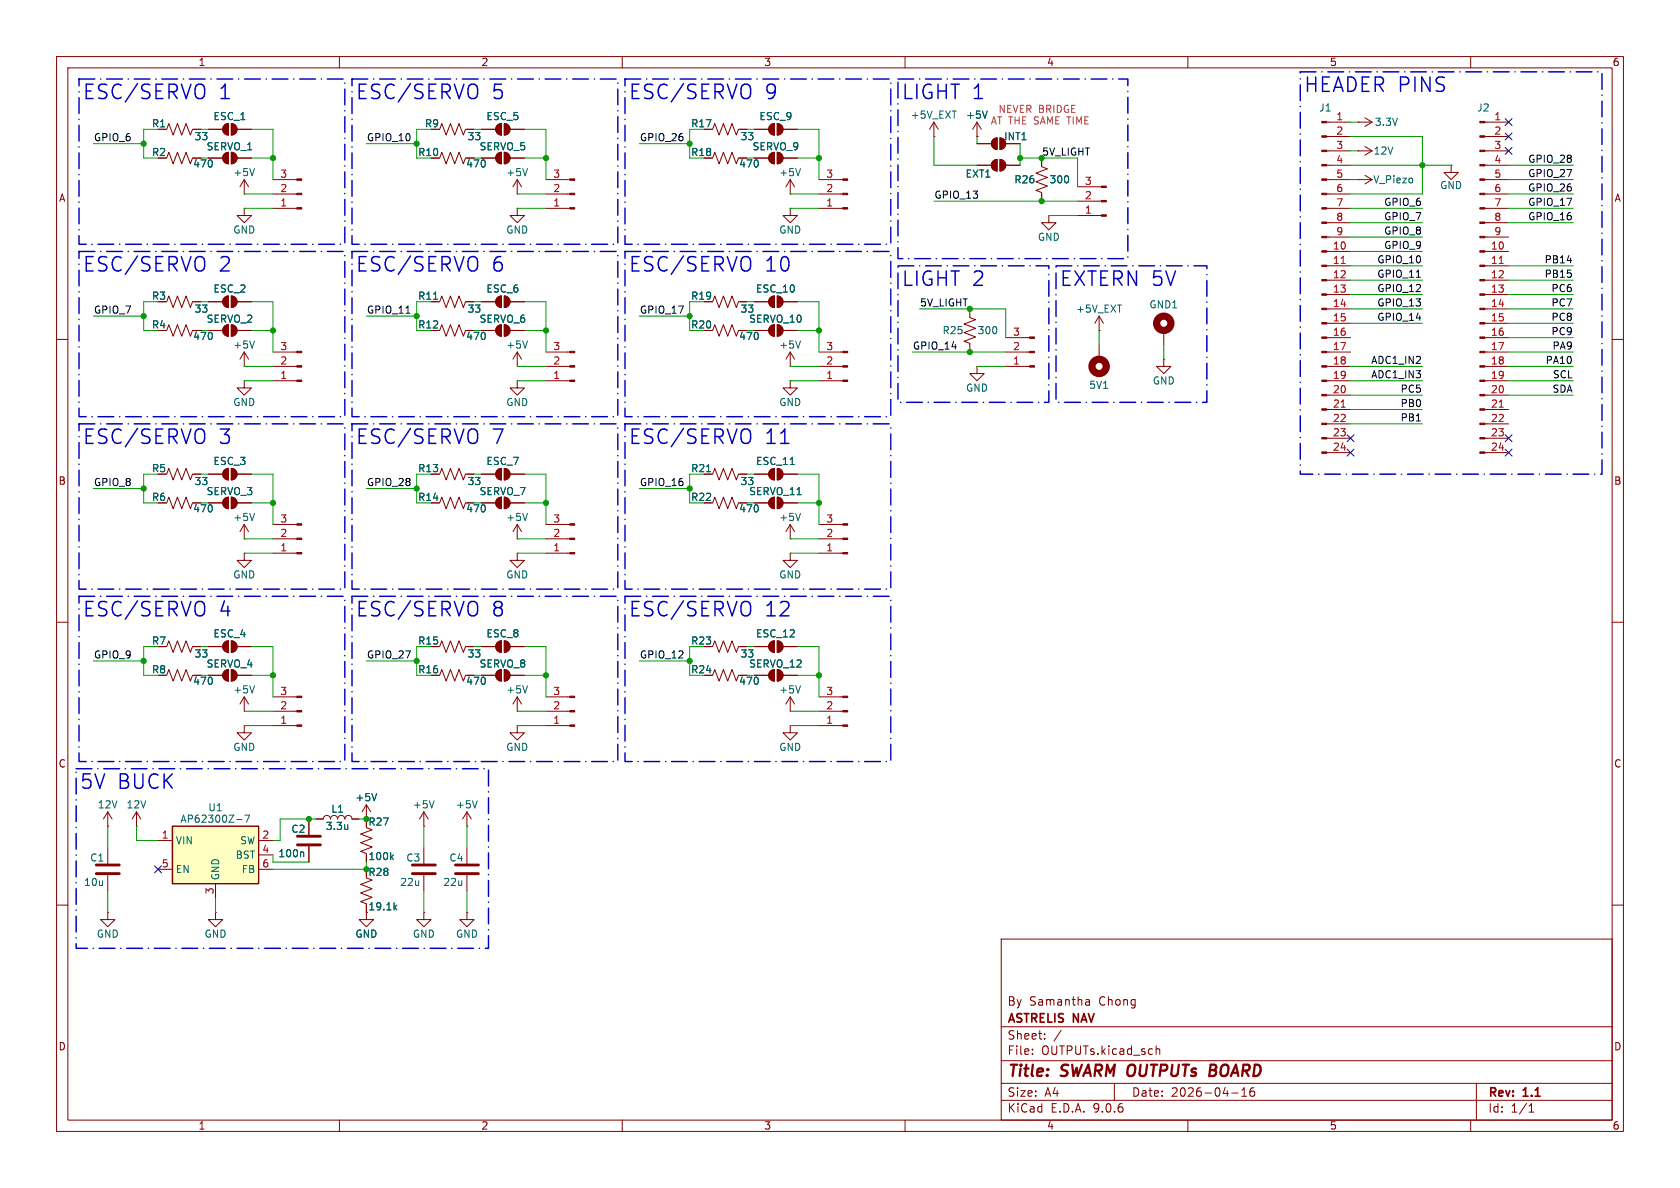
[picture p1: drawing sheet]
<svg xmlns="http://www.w3.org/2000/svg" width="297mm" height="210mm" viewBox="0 0 297 210" stroke-linecap="round" stroke-linejoin="round" font-family="sans-serif">
<g fill="none" stroke="#840000" stroke-width=".18">
<path d="M10 10h277v190h-277zM12 12h273v186h-273zM60 10v2M110 10v2M160 10v2M210 10v2M260 10v2M29.2 22.9h.3l.3-1.1 .8 2.1 .8-2.1 .7 2.1 .8-2.1 .8 2.1 .3-1h1.6M29.5 27.9l.3-1 .8 2.1 .8-2.1 .7 2.1 .8-2.1 .8 2.1 .3-1.1h1.6M36.8 22.9h2.6M36.8 27.9h2.6M39.7 22.1l.7-.3v2.1a1.02 1.02 0 0 1-.9-.7 1.02 1.02 0 0 1 .2-1.1z"/>
<path d="M39.7 27.2l.7-.3v2.1a1.02 1.02 0 0 1-.9-.7 1.02 1.02 0 0 1 .2-1.1zM40.9 21.8a1.02 1.02 0 0 1 1 1.1 1.02 1.02 0 0 1-1 1zM40.9 26.9a1.02 1.02 0 0 1 1 1 1.02 1.02 0 0 1-1 1.1zM41.9 22.9h2.5M41.9 27.9h2.5M43.2 34.3h.1M43.2 36.8v1.3h1.2l-1.2 1.3-1.3-1.3h1.3M43.2 36.8h.1M43.2 31.8v2.5M43.2 31.8l-.8 1.2M43.2 31.8l.7 1.2M133.3 22.9h2.6"/>
<path d="M136.2 22.1l.7-.3v2.1a1.02 1.02 0 0 1-.9-.7 1.02 1.02 0 0 1 .2-1.1zM137.4 21.8a1.02 1.02 0 0 1 1 1.1 1.02 1.02 0 0 1-1 1zM138.4 22.9h2.6M139.7 34.3h.1M139.7 36.8v1.3h1.3l-1.3 1.3-1.3-1.3h1.3M139.7 36.8h.1M139.7 31.8v2.5M139.7 31.8l-.8 1.2M139.7 31.8l.8 1.2M144.8 36.8h4.2M144.8 34.3h4.2M144.8 31.8h4.2"/>
<path d="M172.7 24.1h.1M172.7 21.6l-.7 1.3M172.7 21.6l.8 1.3M172.7 21.6v2.5M184.1 27.9v1.6l1.1 .3-2.1 .8 2.1 .8-2.1 .7 2.1 .8-2.1 .8 1 .3v1.6M185.4 38.1v1.3h1.3l-1.3 1.2-1.3-1.2h1.3M185.4 38.1h.1M190.5 38.1h4.2M190.5 35.6h4.2M190.5 33h4.2M171.4 54.6v1.5l1.1 .4-2.1 .8 2.1 .7-2.1 .8 2.1 .8-2.1 .7 1 .4v1.5M177.8 59.7h4.2"/>
<path d="M194.3 58.4h.1M194.3 55.9l-.8 1.3M194.3 55.9l.8 1.3M194.3 55.9v2.5M10 60h2M48.3 64.8h4.2M48.3 62.2h4.2M48.3 67.3h4.2M172.7 64.8v1.2h1.3l-1.3 1.3-1.3-1.3h1.3M172.7 64.8h.1M177.8 64.8h4.2M177.8 62.2h4.2"/>
<path d="M194.3 61v2.5M205.7 63.5v1.3h1.3l-1.3 1.2-1.2-1.2h1.2M205.7 63.5h.1M285 60h2M91.4 95.3h.1M91.4 92.7l-.7 1.3M91.4 92.7l.8 1.3M91.4 92.7v2.6M139.7 97.8v1.3h1.3l-1.3 1.2-1.3-1.2h1.3M139.7 97.8h.1M139.7 95.3h.1M139.7 92.7l-.8 1.3"/>
<path d="M139.7 92.7l.8 1.3M139.7 92.7v2.6M144.8 97.8h4.2M144.8 95.3h4.2M144.8 92.7h4.2M10 110h2M125.7 114.3h.3l.4-1 .7 2 .8-2 .8 2 .7-2 .8 2 .4-1h1.5M125.7 119.4h.3l.4-1 .7 2 .8-2 .8 2 .7-2 .8 2 .4-1h1.5M133.3 114.3h2.6M133.3 119.4h2.6M136.2 118.7l.7-.3v2a1.02 1.02 0 0 1-.9-.6 1.02 1.02 0 0 1 .2-1.1zM136.2 113.6l.7-.3v2a1.02 1.02 0 0 1-.9-.6 1.02 1.02 0 0 1 .2-1.1z"/>
<path d="M137.4 118.4a1.02 1.02 0 0 1 1 1 1.02 1.02 0 0 1-1 1zM137.4 113.3a1.02 1.02 0 0 1 1 1 1.02 1.02 0 0 1-1 1zM138.4 114.3h2.6M138.4 119.4h2.6M285 110h2M43.2 125.7h.1M43.2 123.2l-.8 1.3M43.2 123.2l.7 1.3M43.2 123.2v2.5M139.7 125.7h.1M139.7 128.3v1.2h1.3l-1.3 1.3-1.3-1.3h1.3M139.7 128.3h.1"/>
<path d="M139.7 123.2v2.5M139.7 123.2l-.8 1.3M139.7 123.2l.8 1.3M144.8 128.3h4.2M144.8 125.7h4.2M144.8 123.2h4.2M19 149.9v2.8M19 154.7v2.8M54.6 144.8v2.8M54.6 149.6v2.8M55.9 144.8h1.2a.64 .64 0 0 1 .7-.7 .64 .64 0 0 1 .6 .7 .64 .64 0 0 1 .7-.7 .64 .64 0 0 1 .6 .7 .64 .64 0 0 1 .6-.7 .64 .64 0 0 1 .7 .7 .64 .64 0 0 1 .6-.7 .64 .64 0 0 1 .6 .7h1.3M64.8 155.2l1 .4-2 .7 2 .8-2 .8 2 .7-2 .8 1 .4"/>
<path d="M64.8 146.3l1 .4-2 .7 2 .8-2 .8 2 .7-2 .8 1 .4M64.8 142.2l-.8 1.3M64.8 142.2l.7 1.3M64.8 142.2v2.6M74.9 146.1h.1M74.9 143.5l-.7 1.3M74.9 143.5l.8 1.3M74.9 143.5v2.6M74.9 149.9v2.8M74.9 154.7v2.8M82.5 146.1h.1M82.5 143.5v2.6"/>
<path d="M82.5 149.9v2.8M82.5 154.7v2.8M82.5 143.5l-.7 1.3M82.5 143.5l.8 1.3M10 160h2M19 161.3v1.3h1.3l-1.3 1.2-1.2-1.2h1.2M19 161.3h.1M38.1 161.3v1.3h1.3l-1.3 1.2-1.3-1.2h1.3M38.1 161.3h.1M64.8 161.3v1.3h1.2l-1.2 1.2-1.3-1.2h1.3M74.9 161.3v1.3h1.3l-1.3 1.2-1.2-1.2h1.2M74.9 161.3h.1"/>
<path d="M82.5 161.3v1.3h1.3l-1.3 1.2-1.2-1.2h1.2M82.5 161.3h.1M177 166h108v32h-108zM192.1 176.7h.3l.2 .2v.8M192.6 177.6l-.5 .1M192.6 177.1h-.5M285 160h2M60 198v2M110 198v2M160 198v2M177 194.5h108M177 191.5h108"/>
<path d="M177 187.5h108M177 181.5h108M182.5 186.3v.1M182.5 185.5v.1M184.7 183.6v.1M184.7 182.8v.1M187.6 182.1l-1.3 2M197 191.5v3M204.4 184.9v1.5M204.4 185.5l.2-.1 .4 .1v.9M210 198v2M217.7 193.2h1.2"/>
<path d="M219.5 193.8h.9M219.5 192.7l.5-.4v1.5M221.7 192.3a.59 .59 0 0 0-.7 .6v.6l.1 .2 .4 .1 .2-.1 .1-.5-.1-.3h-.5l-.2 .3M260 198v2M261 191.5v6.5M270.3 196.6h.9M270.3 195.5l.4-.4v1.5"/>
</g>
<path d="M213.9 189.2h.7M214 188.2h.7M214.6 189.2l.2 .1M214.7 190.1l-.9 .1M214.8 189.1l-.2 .1" fill="none" stroke="#840000" stroke-width=".4"/>
<g fill="none" stroke="#006464" stroke-width=".18">
<path d="M174.5 19.6l-.4 1.3M45 29.8l-.4 1.3M141.5 29.8l-.4 1.3M93.3 90.7l-.5 1.3M141.5 90.7l-.4 1.3M45 121.2l-.4 1.3M141.5 121.2l-.4 1.3M53.5 150.6l.2 .2v.7M61.5 145.8v.8M61.5 146.5l-.1 .1M66.6 140.3l-.4 1.2M69.2 151.5l.3 .5"/>
<path d="M69.5 151.1l-.4 .5M76.7 141.5l-.4 1.3M84.4 141.5l-.5 1.3M69.8 160.4l.4 .5M70.2 160l-.5 .5"/>
</g>
<g fill="#840000" stroke="#840000" stroke-width=".18">
<path d="M149 97.7h.9v.2h-.9z"/>
<path d="M149 95.1h.9v.3h-.9z"/>
<path d="M149 92.6h.9v.2h-.9z"/>
<path d="M136.2 118.7l.7-.3v2a1.02 1.02 0 0 1-.9-.6 1.02 1.02 0 0 1 .2-1.1z"/>
<path d="M137.4 118.4a1.02 1.02 0 0 1 1 1 1.02 1.02 0 0 1-1 1z"/>
<path d="M136.2 113.6l.7-.3v2a1.02 1.02 0 0 1-.9-.6 1.02 1.02 0 0 1 .2-1.1z"/>
<path d="M137.4 113.3a1.02 1.02 0 0 1 1 1 1.02 1.02 0 0 1-1 1z"/>
<path d="M149 128.1h.9v.3h-.9z"/>
<path d="M149 125.6h.9v.3h-.9z"/>
<path d="M149 123.1h.9v.2h-.9z"/>
<path d="M136.2 22.1l.7-.3v2.1a1.02 1.02 0 0 1-.9-.7 1.02 1.02 0 0 1 .2-1.1z"/>
<path d="M137.4 21.8a1.02 1.02 0 0 1 1 1.1 1.02 1.02 0 0 1-1 1z"/>
<path d="M39.7 22.1l.7-.3v2.1a1.02 1.02 0 0 1-.9-.7 1.02 1.02 0 0 1 .2-1.1z"/>
<path d="M40.9 21.8a1.02 1.02 0 0 1 1 1.1 1.02 1.02 0 0 1-1 1z"/>
<path d="M39.7 27.2l.7-.3v2.1a1.02 1.02 0 0 1-.9-.7 1.02 1.02 0 0 1 .2-1.1z"/>
<path d="M40.9 26.9a1.02 1.02 0 0 1 1 1 1.02 1.02 0 0 1-1 1.1z"/>
<path d="M182 64.6h.9v.3h-.9z"/>
<path d="M182 62.1h.9v.3h-.9z"/>
<path d="M182 59.6h.9v.2h-.9z"/>
<path d="M52.5 67.2h.8v.2h-.8z"/>
<path d="M52.5 64.6h.8v.3h-.8z"/>
<path d="M52.5 62.1h.8v.3h-.8z"/>
<path d="M149 36.7h.9v.3h-.9z"/>
<path d="M149 34.2h.9v.2h-.9z"/>
<path d="M149 31.6h.9v.3h-.9z"/>
<path d="M194.7 38h.9v.2h-.9z"/>
<path d="M194.7 35.4h.9v.3h-.9z"/>
<path d="M194.7 32.9h.9v.2h-.9z"/>
</g>
<circle cx="194.3" cy="64.8" r="1.27" fill="none" stroke="#840000" stroke-width="1.3"/>
<path d="M17 152.9h4.1M17 154.4h4.1M52.6 147.8h4M52.6 149.4h4M72.9 152.9h4.1M72.9 154.4h4.1M80.5 152.9h4.1M80.5 154.4h4.1" fill="none" stroke="#840000" stroke-width=".51"/>
<path d="M30.5 146.1h15.2v10.1h-15.2z" fill="#ffffc2"/>
<path d="M30.5 146.1h15.2v10.1h-15.2z" fill="none" stroke="#840000" stroke-width=".25"/>
<g fill="none" stroke="#840000" stroke-width=".18">
<path d="M34.3 27.9h1.3M34.3 22.9h1.3M36.8 27.9h2.6M36.8 22.9h2.6M41.9 27.9h2.5M41.9 22.9h2.5M48.3 31.8h4.2M48.3 34.3h4.2M48.3 36.8h4.2M77.5 27.9h.2l.4-1 .8 2.1 .7-2.1 .8 2.1 .8-2.1 .7 2.1 .4-1.1h1.5M77.7 22.9l.4-1.1 .8 2.1 .7-2.1 .8 2.1 .8-2.1 .7 2.1 .4-1h1.5M85.1 27.9h2.5"/>
<path d="M85.1 22.9h2.5M87.9 27.2l.7-.3v2.1a1.02 1.02 0 0 1-.9-.7 1.02 1.02 0 0 1 .2-1.1zM87.9 22.1l.7-.3v2.1a1.02 1.02 0 0 1-.9-.7 1.02 1.02 0 0 1 .2-1.1zM89.2 26.9a1.02 1.02 0 0 1 1 1 1.02 1.02 0 0 1-1 1.1zM89.2 21.8a1.02 1.02 0 0 1 1 1.1 1.02 1.02 0 0 1-1 1zM90.2 27.9h2.5M90.2 22.9h2.5M91.4 34.3h.1M91.4 36.8v1.3h1.3l-1.3 1.3-1.2-1.3h1.2M91.4 36.8h.1M91.4 31.8v2.5M91.4 31.8l-.7 1.2"/>
<path d="M91.4 31.8l.8 1.2M96.5 31.8h4.2M96.5 34.3h4.2M96.5 36.8h4.2M125.7 22.9h.3l.4-1.1 .7 2.1 .8-2.1 .8 2.1 .7-2.1 .8 2.1 .4-1h1.5M125.7 27.9h.3l.4-1 .7 2.1 .8-2.1 .8 2.1 .7-2.1 .8 2.1 .4-1.1h1.5M133.3 27.9h2.6M133.3 22.9h2.6M136.2 27.2l.7-.3v2.1a1.02 1.02 0 0 1-.9-.7 1.02 1.02 0 0 1 .2-1.1zM137.4 26.9a1.02 1.02 0 0 1 1 1 1.02 1.02 0 0 1-1 1.1zM138.4 27.9h2.6M138.4 22.9h2.6"/>
<path d="M165.1 24.1h.1M165.1 21.6l-.8 1.3M165.1 21.6l.8 1.3M165.1 21.6v2.5M172.7 24.1h.1M172.7 29.2h2.6M172.7 25.4h2.6M175.6 28.5l.7-.3v2a1.02 1.02 0 0 1-1-.6 1.02 1.02 0 0 1 .3-1.1zM175.6 24.7l.7-.3v2a1.02 1.02 0 0 1-1-.6 1.02 1.02 0 0 1 .3-1.1zM176.8 28.2a1.02 1.02 0 0 1 1 1 1.02 1.02 0 0 1-1 1zM176.8 24.4a1.02 1.02 0 0 1 1 1 1.02 1.02 0 0 1-1 1zM177.8 29.2h2.5"/>
<path d="M184.1 27.9v1.3M184.1 34.3v1.3M234.5 29.2h4.3M234.5 26.7h4.3M234.5 21.6h4.3M234.5 24.1h4.3M234.5 31.8h4.3M234.5 34.3h4.3M234.5 36.8h4.3M234.5 39.4h4.3M240 26.7h.1M240 21.6h.1"/>
<path d="M240 31.8h.1M240 26.7h2.6M240 21.6h2.6M240 31.8h2.6M241.3 25.9l1.3 .8M241.3 20.8l1.3 .8M241.3 31l1.3 .8M242.6 26.7l-1.3 .7M242.6 21.6l-1.3 .8M242.6 31.8l-1.3 .7M256.5 29.2v1.3h1.3l-1.3 1.3-1.2-1.3h1.2M256.5 29.2h.1"/>
<path d="M262.5 29.2h4.2M262.5 26.7h4.2M262.5 21.6h4.2M262.5 24.1h4.2M262.5 31.8h4.2M262.5 34.3h4.2M262.5 36.8h4.2M262.5 39.4h4.2M29.5 53.3l.3-1 .8 2.1 .8-2.1 .7 2.1 .8-2.1 .8 2.1 .3-1.1h1.6M29.5 58.4l.3-1 .8 2 .8-2 .7 2 .8-2 .8 2 .3-1h1.6M36.8 53.3h2.6M36.8 58.4h2.6"/>
<path d="M39.7 52.6l.7-.3v2.1a1.02 1.02 0 0 1-.9-.7 1.02 1.02 0 0 1 .2-1.1zM39.7 57.7l.7-.3v2a1.02 1.02 0 0 1-.9-.6 1.02 1.02 0 0 1 .2-1.1zM40.9 52.3a1.02 1.02 0 0 1 1 1 1.02 1.02 0 0 1-1 1.1zM40.9 57.4a1.02 1.02 0 0 1 1 1 1.02 1.02 0 0 1-1 1zM41.9 53.3h2.5M41.9 58.4h2.5M76.2 53.3h1.5l.4-1 .8 2.1 .7-2.1 .8 2.1 .8-2.1 .7 2.1 .4-1.1h1.5M77.5 58.4h.2l.4-1 .8 2 .7-2 .8 2 .8-2 .7 2 .4-1h1.5M85.1 53.3h2.5M85.1 58.4h2.5M87.9 57.7l.7-.3v2a1.02 1.02 0 0 1-.9-.6 1.02 1.02 0 0 1 .2-1.1zM87.9 52.6l.7-.3v2.1a1.02 1.02 0 0 1-.9-.7 1.02 1.02 0 0 1 .2-1.1z"/>
<path d="M89.2 57.4a1.02 1.02 0 0 1 1 1 1.02 1.02 0 0 1-1 1zM89.2 52.3a1.02 1.02 0 0 1 1 1 1.02 1.02 0 0 1-1 1.1zM90.2 53.3h2.5M90.2 58.4h2.5M125.7 53.3h.3l.4-1 .7 2.1 .8-2.1 .8 2.1 .7-2.1 .8 2.1 .4-1.1h1.5M125.7 58.4h.3l.4-1 .7 2 .8-2 .8 2 .7-2 .8 2 .4-1h1.5M133.3 53.3h2.6M133.3 58.4h2.6M136.2 57.7l.7-.3v2a1.02 1.02 0 0 1-.9-.6 1.02 1.02 0 0 1 .2-1.1zM136.2 52.6l.7-.3v2.1a1.02 1.02 0 0 1-.9-.7 1.02 1.02 0 0 1 .2-1.1zM137.4 57.4a1.02 1.02 0 0 1 1 1 1.02 1.02 0 0 1-1 1zM137.4 52.3a1.02 1.02 0 0 1 1 1 1.02 1.02 0 0 1-1 1.1z"/>
<path d="M138.4 53.3h2.6M138.4 58.4h2.6M205.7 58.4v2.6M234.5 41.9h4.3M234.5 44.5h4.3M234.5 47h4.3M234.5 49.5h4.3M234.5 52.1h4.3M234.5 54.6h4.3M234.5 57.2h4.3M234.5 59.7h4.3M262.5 41.9h4.2"/>
<path d="M262.5 44.5h4.2M262.5 47h4.2M262.5 49.5h4.2M262.5 52.1h4.2M262.5 54.6h4.2M262.5 57.2h4.2M262.5 59.7h4.2M43.2 67.3v1.3h1.2l-1.2 1.3-1.3-1.3h1.3M43.2 67.3h.1M43.2 64.8h.1M43.2 62.2v2.6M43.2 62.2l-.8 1.3"/>
<path d="M43.2 62.2l.7 1.3M91.4 64.8h.1M91.4 67.3v1.3h1.3l-1.3 1.3-1.2-1.3h1.2M91.4 67.3h.1M91.4 62.2l-.7 1.3M91.4 62.2l.8 1.3M91.4 62.2v2.6M96.5 62.2h4.2M96.5 64.8h4.2M96.5 67.3h4.2M139.7 67.3v1.3h1.3l-1.3 1.3-1.3-1.3h1.3M139.7 67.3h.1"/>
<path d="M139.7 64.8h.1M139.7 62.2l-.8 1.3M139.7 62.2l.8 1.3M139.7 62.2v2.6M144.8 62.2h4.2M144.8 64.8h4.2M144.8 67.3h4.2M234.5 62.2h4.3M234.5 64.8h4.3M234.5 67.3h4.3M234.5 69.9h4.3M234.5 72.4h4.3"/>
<path d="M234.5 74.9h4.3M234.5 77.5h4.3M262.5 62.2h4.2M262.5 64.8h4.2M262.5 67.3h4.2M262.5 69.9h4.2M262.5 72.4h4.2M262.5 74.9h4.2M262.5 77.5h4.2M29.5 83.8l.3-1 .8 2 .8-2 .7 2 .8-2 .8 2 .3-1h1.6M29.5 88.9l.3-1 .8 2 .8-2 .7 2 .8-2 .8 2 .3-1h1.6M36.8 83.8h2.6"/>
<path d="M36.8 88.9h2.6M39.7 83.1l.7-.3v2a1.02 1.02 0 0 1-.9-.6 1.02 1.02 0 0 1 .2-1.1zM39.7 88.2l.7-.3v2a1.02 1.02 0 0 1-.9-.6 1.02 1.02 0 0 1 .2-1.1zM40.9 82.8a1.02 1.02 0 0 1 1 1 1.02 1.02 0 0 1-1 1zM40.9 87.9a1.02 1.02 0 0 1 1 1 1.02 1.02 0 0 1-1 1zM41.9 83.8h2.5M41.9 88.9h2.5M43.2 97.8v1.3h1.2l-1.2 1.2-1.3-1.2h1.3M43.2 97.8h.1M43.2 95.3h.1M43.2 92.7l-.8 1.3M43.2 92.7l.7 1.3"/>
<path d="M43.2 92.7v2.6M48.3 97.8h4.2M48.3 95.3h4.2M48.3 92.7h4.2M77.5 83.8h.2l.4-1 .8 2 .7-2 .8 2 .8-2 .7 2 .4-1h1.5M77.5 88.9h.2l.4-1 .8 2 .7-2 .8 2 .8-2 .7 2 .4-1h1.5M85.1 83.8h2.5M85.1 88.9h2.5M87.9 83.1l.7-.3v2a1.02 1.02 0 0 1-.9-.6 1.02 1.02 0 0 1 .2-1.1zM87.9 88.2l.7-.3v2a1.02 1.02 0 0 1-.9-.6 1.02 1.02 0 0 1 .2-1.1zM89.2 82.8a1.02 1.02 0 0 1 1 1 1.02 1.02 0 0 1-1 1zM89.2 87.9a1.02 1.02 0 0 1 1 1 1.02 1.02 0 0 1-1 1z"/>
<path d="M90.2 83.8h2.5M90.2 88.9h2.5M91.4 97.8v1.3h1.3l-1.3 1.2-1.2-1.2h1.2M91.4 97.8h.1M96.5 97.8h4.2M96.5 95.3h4.2M96.5 92.7h4.2M124.5 83.8h1.5l.4-1 .7 2 .8-2 .8 2 .7-2 .8 2 .4-1h1.5M125.7 88.9h.3l.4-1 .7 2 .8-2 .8 2 .7-2 .8 2 .4-1h1.5M133.3 83.8h2.6M133.3 88.9h2.6M136.2 83.1l.7-.3v2a1.02 1.02 0 0 1-.9-.6 1.02 1.02 0 0 1 .2-1.1z"/>
<path d="M136.2 88.2l.7-.3v2a1.02 1.02 0 0 1-.9-.6 1.02 1.02 0 0 1 .2-1.1zM137.4 82.8a1.02 1.02 0 0 1 1 1 1.02 1.02 0 0 1-1 1zM137.4 87.9a1.02 1.02 0 0 1 1 1 1.02 1.02 0 0 1-1 1zM138.4 83.8h2.6M138.4 88.9h2.6M234.5 80h4.3M262.5 80h4.2M29.5 119.4l.3-1 .8 2 .8-2 .7 2 .8-2 .8 2 .3-1h1.6M29.5 114.3l.3-1 .8 2 .8-2 .7 2 .8-2 .8 2 .3-1h1.6M36.8 119.4h2.6M36.8 114.3h2.6M39.7 113.6l.7-.3v2a1.02 1.02 0 0 1-.9-.6 1.02 1.02 0 0 1 .2-1.1z"/>
<path d="M39.7 118.7l.7-.3v2a1.02 1.02 0 0 1-.9-.6 1.02 1.02 0 0 1 .2-1.1zM40.9 113.3a1.02 1.02 0 0 1 1 1 1.02 1.02 0 0 1-1 1zM40.9 118.4a1.02 1.02 0 0 1 1 1 1.02 1.02 0 0 1-1 1zM41.9 119.4h2.5M41.9 114.3h2.5M77.5 114.3h.2l.4-1 .8 2 .7-2 .8 2 .8-2 .7 2 .4-1h1.5M77.5 119.4h.2l.4-1 .8 2 .7-2 .8 2 .8-2 .7 2 .4-1h1.5M85.1 119.4h2.5M85.1 114.3h2.5M87.9 118.7l.7-.3v2a1.02 1.02 0 0 1-.9-.6 1.02 1.02 0 0 1 .2-1.1zM87.9 113.6l.7-.3v2a1.02 1.02 0 0 1-.9-.6 1.02 1.02 0 0 1 .2-1.1zM89.2 118.4a1.02 1.02 0 0 1 1 1 1.02 1.02 0 0 1-1 1z"/>
<path d="M89.2 113.3a1.02 1.02 0 0 1 1 1 1.02 1.02 0 0 1-1 1zM90.2 119.4h2.5M90.2 114.3h2.5M130.8 119.4h1.3M130.8 114.3h1.3M133.3 119.4h2.6M133.3 114.3h2.6M138.4 119.4h2.6M138.4 114.3h2.6M43.2 128.3v1.2h1.2l-1.2 1.3-1.3-1.3h1.3M43.2 128.3h.1M48.3 128.3h4.2"/>
<path d="M48.3 125.7h4.2M48.3 123.2h4.2M91.4 128.3v1.2h1.3l-1.3 1.3-1.2-1.3h1.2M91.4 128.3h.1M91.4 125.7h.1M91.4 123.2v2.5M91.4 123.2l-.7 1.3M91.4 123.2l.8 1.3M96.5 128.3h4.2M96.5 125.7h4.2M96.5 123.2h4.2M19 146.1h.1"/>
<path d="M19 143.5l-.7 1.3M19 143.5l.8 1.3M19 143.5v2.6M24.1 146.1h.1M24.1 143.5l-.7 1.3M24.1 143.5l.8 1.3M24.1 143.5v2.6M27.9 148.6h2.6M27.9 153.7h2.6M38.1 156.2v2.6M45.7 148.6h2.6M45.7 153.7h2.6"/>
<path d="M45.7 151.1h2.6M54.6 144.8v2.8M54.6 149.6v2.8M55.9 144.8h1.2M62.2 144.8h1.3"/>
</g>
<g fill="none" stroke="#006464" stroke-width=".18">
<path d="M174.5 19.6l-.4 1.3M93.3 29.8l-.5 1.3M76.6 52.9h.8M45 60.3l-.4 1.2M93.3 60.3l-.5 1.2M141.5 60.3l-.4 1.2M45 90.7l-.4 1.3M124.9 83.4h.7M139.7 82.1h.7M93.3 121.2l-.5 1.3M41.8 144.9h1M43.3 144.1h.8l-.5 1.3"/>
<path d="M53.5 150.6l.2 .2v.7M61.5 145.8v.8M61.5 146.5l-.1 .1M66.6 140.3l-.4 1.2M69.2 151.5l.3 .5M69.5 151.1l-.4 .5M69.8 160.4l.4 .5M70.2 160l-.5 .5"/>
</g>
<g fill="#840000" stroke="#840000" stroke-width=".18">
<path d="M175.6 28.5l.7-.3v2a1.02 1.02 0 0 1-1-.6 1.02 1.02 0 0 1 .3-1.1z"/>
<path d="M176.8 28.2a1.02 1.02 0 0 1 1 1 1.02 1.02 0 0 1-1 1z"/>
<path d="M175.6 24.7l.7-.3v2a1.02 1.02 0 0 1-1-.6 1.02 1.02 0 0 1 .3-1.1z"/>
<path d="M176.8 24.4a1.02 1.02 0 0 1 1 1 1.02 1.02 0 0 1-1 1z"/>
<path d="M261.6 21.5h.9v.2h-.9z"/>
<path d="M261.6 24h.9v.3h-.9z"/>
<path d="M261.6 26.5h.9v.3h-.9z"/>
<path d="M261.6 29.1h.9v.2h-.9z"/>
<path d="M261.6 31.6h.9v.3h-.9z"/>
<path d="M261.6 34.2h.9v.2h-.9z"/>
<path d="M261.6 36.7h.9v.3h-.9z"/>
<path d="M261.6 39.2h.9v.3h-.9z"/>
<path d="M261.6 41.8h.9v.2h-.9z"/>
<path d="M261.6 44.3h.9v.3h-.9z"/>
<path d="M261.6 46.9h.9v.2h-.9z"/>
<path d="M261.6 49.4h.9v.3h-.9z"/>
<path d="M261.6 51.9h.9v.3h-.9z"/>
<path d="M261.6 54.5h.9v.2h-.9z"/>
<path d="M261.6 57h.9v.3h-.9z"/>
<path d="M261.6 59.6h.9v.2h-.9z"/>
<path d="M261.6 62.1h.9v.3h-.9z"/>
<path d="M261.6 64.6h.9v.3h-.9z"/>
<path d="M261.6 67.2h.9v.2h-.9z"/>
<path d="M261.6 69.7h.9v.3h-.9z"/>
<path d="M261.6 72.3h.9v.2h-.9z"/>
<path d="M261.6 74.8h.9v.3h-.9z"/>
<path d="M261.6 77.3h.9v.3h-.9z"/>
<path d="M261.6 79.9h.9v.2h-.9z"/>
<path d="M136.2 27.2l.7-.3v2.1a1.02 1.02 0 0 1-.9-.7 1.02 1.02 0 0 1 .2-1.1z"/>
<path d="M137.4 26.9a1.02 1.02 0 0 1 1 1 1.02 1.02 0 0 1-1 1.1z"/>
<path d="M233.7 21.5h.8v.2h-.8z"/>
<path d="M233.7 24h.8v.3h-.8z"/>
<path d="M233.7 26.5h.8v.3h-.8z"/>
<path d="M233.7 29.1h.8v.2h-.8z"/>
<path d="M233.7 31.6h.8v.3h-.8z"/>
<path d="M233.7 34.2h.8v.2h-.8z"/>
<path d="M233.7 36.7h.8v.3h-.8z"/>
<path d="M233.7 39.2h.8v.3h-.8z"/>
<path d="M233.7 41.8h.8v.2h-.8z"/>
<path d="M233.7 44.3h.8v.3h-.8z"/>
<path d="M233.7 46.9h.8v.2h-.8z"/>
<path d="M233.7 49.4h.8v.3h-.8z"/>
<path d="M233.7 51.9h.8v.3h-.8z"/>
<path d="M233.7 54.5h.8v.2h-.8z"/>
<path d="M233.7 57h.8v.3h-.8z"/>
<path d="M233.7 59.6h.8v.2h-.8z"/>
<path d="M233.7 62.1h.8v.3h-.8z"/>
<path d="M233.7 64.6h.8v.3h-.8z"/>
<path d="M233.7 67.2h.8v.2h-.8z"/>
<path d="M233.7 69.7h.8v.3h-.8z"/>
<path d="M233.7 72.3h.8v.2h-.8z"/>
<path d="M233.7 74.8h.8v.3h-.8z"/>
<path d="M233.7 77.3h.8v.3h-.8z"/>
<path d="M233.7 79.9h.8v.2h-.8z"/>
<path d="M52.5 36.7h.8v.3h-.8z"/>
<path d="M52.5 34.2h.8v.2h-.8z"/>
<path d="M52.5 31.6h.8v.3h-.8z"/>
<path d="M87.9 83.1l.7-.3v2a1.02 1.02 0 0 1-.9-.6 1.02 1.02 0 0 1 .2-1.1z"/>
<path d="M89.2 82.8a1.02 1.02 0 0 1 1 1 1.02 1.02 0 0 1-1 1z"/>
<path d="M87.9 88.2l.7-.3v2a1.02 1.02 0 0 1-.9-.6 1.02 1.02 0 0 1 .2-1.1z"/>
<path d="M89.2 87.9a1.02 1.02 0 0 1 1 1 1.02 1.02 0 0 1-1 1z"/>
<path d="M100.7 67.2h.9v.2h-.9z"/>
<path d="M100.7 64.6h.9v.3h-.9z"/>
<path d="M100.7 62.1h.9v.3h-.9z"/>
<path d="M39.7 83.1l.7-.3v2a1.02 1.02 0 0 1-.9-.6 1.02 1.02 0 0 1 .2-1.1z"/>
<path d="M40.9 82.8a1.02 1.02 0 0 1 1 1 1.02 1.02 0 0 1-1 1z"/>
<path d="M39.7 88.2l.7-.3v2a1.02 1.02 0 0 1-.9-.6 1.02 1.02 0 0 1 .2-1.1z"/>
<path d="M40.9 87.9a1.02 1.02 0 0 1 1 1 1.02 1.02 0 0 1-1 1z"/>
<path d="M87.9 27.2l.7-.3v2.1a1.02 1.02 0 0 1-.9-.7 1.02 1.02 0 0 1 .2-1.1z"/>
<path d="M89.2 26.9a1.02 1.02 0 0 1 1 1 1.02 1.02 0 0 1-1 1.1z"/>
<path d="M87.9 57.7l.7-.3v2a1.02 1.02 0 0 1-.9-.6 1.02 1.02 0 0 1 .2-1.1z"/>
<path d="M89.2 57.4a1.02 1.02 0 0 1 1 1 1.02 1.02 0 0 1-1 1z"/>
<path d="M39.7 52.6l.7-.3v2.1a1.02 1.02 0 0 1-.9-.7 1.02 1.02 0 0 1 .2-1.1z"/>
<path d="M40.9 52.3a1.02 1.02 0 0 1 1 1 1.02 1.02 0 0 1-1 1.1z"/>
<path d="M39.7 57.7l.7-.3v2a1.02 1.02 0 0 1-.9-.6 1.02 1.02 0 0 1 .2-1.1z"/>
<path d="M40.9 57.4a1.02 1.02 0 0 1 1 1 1.02 1.02 0 0 1-1 1z"/>
<path d="M149 67.2h.9v.2h-.9z"/>
<path d="M149 64.6h.9v.3h-.9z"/>
<path d="M149 62.1h.9v.3h-.9z"/>
<path d="M87.9 52.6l.7-.3v2.1a1.02 1.02 0 0 1-.9-.7 1.02 1.02 0 0 1 .2-1.1z"/>
<path d="M89.2 52.3a1.02 1.02 0 0 1 1 1 1.02 1.02 0 0 1-1 1.1z"/>
<path d="M87.9 22.1l.7-.3v2.1a1.02 1.02 0 0 1-.9-.7 1.02 1.02 0 0 1 .2-1.1z"/>
<path d="M89.2 21.8a1.02 1.02 0 0 1 1 1.1 1.02 1.02 0 0 1-1 1z"/>
<path d="M136.2 57.7l.7-.3v2a1.02 1.02 0 0 1-.9-.6 1.02 1.02 0 0 1 .2-1.1z"/>
<path d="M137.4 57.4a1.02 1.02 0 0 1 1 1 1.02 1.02 0 0 1-1 1z"/>
<path d="M136.2 52.6l.7-.3v2.1a1.02 1.02 0 0 1-.9-.7 1.02 1.02 0 0 1 .2-1.1z"/>
<path d="M137.4 52.3a1.02 1.02 0 0 1 1 1 1.02 1.02 0 0 1-1 1.1z"/>
<path d="M136.2 83.1l.7-.3v2a1.02 1.02 0 0 1-.9-.6 1.02 1.02 0 0 1 .2-1.1z"/>
<path d="M137.4 82.8a1.02 1.02 0 0 1 1 1 1.02 1.02 0 0 1-1 1z"/>
<path d="M100.7 36.7h.9v.3h-.9z"/>
<path d="M100.7 34.2h.9v.2h-.9z"/>
<path d="M100.7 31.6h.9v.3h-.9z"/>
<path d="M136.2 88.2l.7-.3v2a1.02 1.02 0 0 1-.9-.6 1.02 1.02 0 0 1 .2-1.1z"/>
<path d="M137.4 87.9a1.02 1.02 0 0 1 1 1 1.02 1.02 0 0 1-1 1z"/>
<path d="M39.7 113.6l.7-.3v2a1.02 1.02 0 0 1-.9-.6 1.02 1.02 0 0 1 .2-1.1z"/>
<path d="M40.9 113.3a1.02 1.02 0 0 1 1 1 1.02 1.02 0 0 1-1 1z"/>
<path d="M87.9 118.7l.7-.3v2a1.02 1.02 0 0 1-.9-.6 1.02 1.02 0 0 1 .2-1.1z"/>
<path d="M89.2 118.4a1.02 1.02 0 0 1 1 1 1.02 1.02 0 0 1-1 1z"/>
<path d="M87.9 113.6l.7-.3v2a1.02 1.02 0 0 1-.9-.6 1.02 1.02 0 0 1 .2-1.1z"/>
<path d="M89.2 113.3a1.02 1.02 0 0 1 1 1 1.02 1.02 0 0 1-1 1z"/>
<path d="M100.7 128.1h.9v.3h-.9z"/>
<path d="M100.7 125.6h.9v.3h-.9z"/>
<path d="M100.7 123.1h.9v.2h-.9z"/>
<path d="M52.5 128.1h.8v.3h-.8z"/>
<path d="M52.5 125.6h.8v.3h-.8z"/>
<path d="M52.5 123.1h.8v.2h-.8z"/>
<path d="M52.5 97.7h.8v.2h-.8z"/>
<path d="M52.5 95.1h.8v.3h-.8z"/>
<path d="M52.5 92.6h.8v.2h-.8z"/>
<path d="M39.7 118.7l.7-.3v2a1.02 1.02 0 0 1-.9-.6 1.02 1.02 0 0 1 .2-1.1z"/>
<path d="M40.9 118.4a1.02 1.02 0 0 1 1 1 1.02 1.02 0 0 1-1 1z"/>
<path d="M100.7 97.7h.9v.2h-.9z"/>
<path d="M100.7 95.1h.9v.3h-.9z"/>
<path d="M100.7 92.6h.9v.2h-.9z"/>
</g>
<circle cx="205.7" cy="57.1" r="1.27" fill="none" stroke="#840000" stroke-width="1.3"/>
<path d="M237.1 46.6h.7M265 46.6h.8M237.1 72h.7M265 72h.8" fill="none" stroke="#a90000" stroke-width=".18"/>
<path d="M71.8 55.4h.7M250.4 49h.7" fill="none" stroke="#0f0f0f" stroke-width=".18"/>
<g fill="none" stroke="#009600" stroke-width=".18">
<path d="M16.5 25.4h8.9M27.9 22.9h-2.5v5h2.5M35.6 27.9h1.2M35.6 22.9h1.2M43.2 34.3h5.1M43.2 36.8h5.1M44.4 22.9h3.9v8.9M44.4 27.9h3.9M64.8 25.4h8.9M76.2 22.9h-2.5v5M83.8 27.9h1.3M83.8 22.9h1.3"/>
<path d="M91.4 34.3h5.1M91.4 36.8h5.1M92.7 27.9h3.8M92.7 22.9h3.8v8.9M113 25.4h8.9M121.9 22.9v5M132.1 27.9h1.2M132.1 22.9h1.2M139.7 34.3h5.1M139.7 36.8h5.1M141 27.9h3.8M141 22.9h3.8v8.9"/>
<path d="M165.1 35.6h25.4M165.1 24.1v5.1h7.6M172.7 24.1v1.3M180.3 27.9h10.2v5.1M180.3 25.4v3.8M185.4 38.1h5.1M238.8 24.1h12.7v10.2h-12.7M238.8 36.8h12.7M238.8 39.4h12.7M238.8 26.7h1.2M238.8 31.8h1.2M238.8 29.2h17.7"/>
<path d="M238.8 21.6h1.2M266.7 34.3h11.4M266.7 36.8h11.4M266.7 39.4h11.4M266.7 31.8h11.4M266.7 29.2h11.4M16.5 55.9h8.9M27.9 53.3h-2.5v5.1h2.5M35.6 53.3h1.2M35.6 58.4h1.2M44.4 53.3h3.9v8.9M44.4 58.4h3.9"/>
<path d="M64.8 55.9h8.9M73.7 53.3v5.1M83.8 53.3h1.3M83.8 58.4h1.3M92.7 53.3h3.8v8.9M92.7 58.4h3.8M113 55.9h8.9M121.9 53.3v5.1M132.1 53.3h1.2M132.1 58.4h1.2M141 53.3h3.8v8.9M141 58.4h3.8"/>
<path d="M162.6 54.6h15.2v5.1M194.3 58.4v2.6M238.8 54.6h12.7M238.8 49.5h12.7M238.8 57.2h12.7M238.8 52.1h12.7M238.8 47h12.7M238.8 41.9h12.7M238.8 44.5h12.7M266.7 54.6h11.4M266.7 49.5h11.4M266.7 57.2h11.4"/>
<path d="M266.7 52.1h11.4M266.7 59.7h11.4M266.7 47h11.4M43.2 67.3h5.1M43.2 64.8h5.1M91.4 67.3h5.1M91.4 64.8h5.1M139.7 67.3h5.1M139.7 64.8h5.1M161.3 62.2h16.5M172.7 64.8h5.1M205.7 61v2.5"/>
<path d="M238.8 67.3h12.7M238.8 64.8h12.7M238.8 69.9h12.7M238.8 72.4h12.7M238.8 74.9h12.7M266.7 62.2h11.4M266.7 67.3h11.4M266.7 64.8h11.4M266.7 69.9h11.4M16.5 86.4h8.9M27.9 83.8h-2.5v5.1h2.5M35.6 83.8h1.2"/>
<path d="M35.6 88.9h1.2M43.2 95.3h5.1M43.2 97.8h5.1M44.4 83.8h3.9v8.9M44.4 88.9h3.9M64.8 86.4h8.9M73.7 83.8v5.1M83.8 83.8h1.3M83.8 88.9h1.3M91.4 95.3h5.1M91.4 97.8h5.1M92.7 83.8h3.8v8.9"/>
<path d="M92.7 88.9h3.8M113 86.4h8.9M121.9 83.8v5.1M132.1 83.8h1.2M132.1 88.9h1.2M139.7 95.3h5.1M139.7 97.8h5.1M141 83.8h3.8v8.9M141 88.9h3.8M16.5 116.8h8.9M27.9 114.3h-2.5v5.1h2.5M35.6 119.4h1.2"/>
<path d="M35.6 114.3h1.2M44.4 114.3h3.9v8.9M44.4 119.4h3.9M64.8 116.8h8.9M73.7 114.3v5.1M83.8 119.4h1.3M83.8 114.3h1.3M92.7 119.4h3.8M92.7 114.3h3.8v8.9M113 116.8h8.9M121.9 114.3v5.1M132.1 119.4h1.2"/>
<path d="M132.1 114.3h1.2M141 119.4h3.8M141 114.3h3.8v8.9M43.2 128.3h5.1M43.2 125.7h5.1M91.4 128.3h5.1M91.4 125.7h5.1M139.7 128.3h5.1M139.7 125.7h5.1M19 146.1v3.8M19 157.5v3.8M24.1 146.1v2.5h3.8"/>
<path d="M38.1 158.8v2.5M48.3 151.1v1.3h6.3M55.9 144.8h-6.4v3.8h-1.2M63.5 144.8h1.3M64.8 152.4v1.3h-16.5M74.9 146.1v3.8M74.9 157.5v3.8M82.5 146.1v3.8M82.5 157.5v3.8"/>
</g>
<g fill="none" stroke="#000084" stroke-width=".18">
<path d="M266.1 21l1.2 1.2M266.1 23.5l1.2 1.2M266.1 26.1l1.2 1.2M267.3 21l-1.2 1.2M267.3 23.5l-1.2 1.2M267.3 26.1l-1.2 1.2M238.2 79.4l1.2 1.2M238.2 76.9l1.2 1.2M239.4 79.4l-1.2 1.2M239.4 76.9l-1.2 1.2M266.1 76.9l1.2 1.2M266.1 79.4l1.2 1.2"/>
<path d="M267.3 76.9l-1.2 1.2M267.3 79.4l-1.2 1.2M27.3 153.1l1.2 1.2M28.5 153.1l-1.2 1.2"/>
</g>
<g fill="none" stroke="#0000c2" stroke-width=".25" stroke-dasharray="2.8 1 .1 1">
<path d="M14 14h47v29.2h-47zM62.2 14h47v29.2h-47zM110.5 14h47v29.2h-47zM158.7 14h40.7v31.7h-40.7zM229.9 12.7h53.3v71.1h-53.3zM14 44.5h47v29.2h-47zM62.2 44.5h47v29.2h-47zM110.5 44.5h47v29.2h-47zM158.7 47h26.7v24.1h-26.7zM186.7 47h26.7v24.1h-26.7zM14 74.9h47v29.2h-47zM62.2 74.9h47v29.2h-47z"/>
<path d="M110.5 74.9h47v29.2h-47zM14 105.4h47v29.2h-47zM62.2 105.4h47v29.2h-47zM110.5 105.4h47v29.2h-47zM13.5 135.9h72.9v31.7h-72.9z"/>
</g>
<g fill="#009600" stroke="#009600" stroke-width=".18">
<circle cx="48.3" cy="27.9" r=".46"/>
<circle cx="25.4" cy="25.4" r=".46"/>
<circle cx="64.8" cy="153.7" r=".46"/>
<circle cx="64.8" cy="144.8" r=".46"/>
<circle cx="25.4" cy="55.9" r=".46"/>
<circle cx="48.3" cy="88.9" r=".46"/>
<circle cx="25.4" cy="86.4" r=".46"/>
<circle cx="25.4" cy="116.8" r=".46"/>
<circle cx="54.6" cy="144.8" r=".46"/>
<circle cx="73.7" cy="86.4" r=".46"/>
<circle cx="96.5" cy="88.9" r=".46"/>
<circle cx="48.3" cy="58.4" r=".46"/>
<circle cx="96.5" cy="58.4" r=".46"/>
<circle cx="73.7" cy="25.4" r=".46"/>
<circle cx="144.8" cy="58.4" r=".46"/>
<circle cx="121.9" cy="55.9" r=".46"/>
<circle cx="121.9" cy="86.4" r=".46"/>
<circle cx="144.8" cy="88.9" r=".46"/>
<circle cx="121.9" cy="25.4" r=".46"/>
<circle cx="144.8" cy="27.9" r=".46"/>
<circle cx="121.9" cy="116.8" r=".46"/>
<circle cx="144.8" cy="119.4" r=".46"/>
<circle cx="48.3" cy="119.4" r=".46"/>
<circle cx="73.7" cy="116.8" r=".46"/>
<circle cx="96.5" cy="119.4" r=".46"/>
<circle cx="96.5" cy="27.9" r=".46"/>
<circle cx="73.7" cy="55.9" r=".46"/>
<circle cx="251.5" cy="29.2" r=".46"/>
<circle cx="180.3" cy="27.9" r=".46"/>
<circle cx="184.1" cy="35.6" r=".46"/>
<circle cx="171.4" cy="62.2" r=".46"/>
<circle cx="171.4" cy="54.6" r=".46"/>
</g>
<g font-size="3.5" fill="#0000c2">
<text x="14.5" y="17.9">ESC/SERVO</text>
<text x="38.7" y="17.9">1</text>
<text x="62.7" y="17.9">ESC/SERVO</text>
<text x="86.9" y="17.9">5</text>
<text x="111" y="17.9">ESC/SERVO</text>
<text x="135.2" y="17.9">9</text>
<text x="159.3" y="17.9">LIGHT 1</text>
<text x="230.4" y="16.6">HEADER PINS</text>
<text x="14.5" y="48.4">ESC/SERVO</text>
<text x="38.7" y="48.4">2</text>
<text x="62.7" y="48.4">ESC/SERVO</text>
<text x="86.9" y="48.4">6</text>
<text x="111" y="48.4">ESC/SERVO</text>
<text x="135.2" y="48.4">10</text>
<text x="159.3" y="50.9">LIGHT 2</text>
<text x="187.2" y="50.9">EXTERN 5V</text>
<text x="14.5" y="78.9">ESC/SERVO</text>
<text x="38.7" y="78.9">3</text>
<text x="62.7" y="78.9">ESC/SERVO</text>
<text x="86.9" y="78.9">7</text>
<text x="111" y="78.9">ESC/SERVO</text>
<text x="135.2" y="78.9">11</text>
<text x="14.5" y="109.4">ESC/SERVO</text>
<text x="38.7" y="109.4">4</text>
<text x="62.7" y="109.4">ESC/SERVO</text>
<text x="86.9" y="109.4">8</text>
<text x="111" y="109.4">ESC/SERVO</text>
<text x="135.2" y="109.4">12</text>
<text x="14" y="139.8">5V BUCK</text>
</g>
<g font-size="2.8" fill="#840000">
<text x="178" y="190.9">Title:</text>
<text x="187.7" y="190.9">SWARM OUTPUTs</text>
<text x="215.4" y="190.9">BOARD</text>
</g>
<g font-size="2.1" fill="#840000">
<text x="178" y="178">By</text>
<text x="181.9" y="178">Samantha</text>
<text x="194.3" y="178">Chong</text>
<text x="178" y="184">Sheet:</text>
<text x="178" y="181.2">ASTRELIS</text>
<text x="189.8" y="181.2">NAV</text>
<text x="178" y="186.7">File:</text>
<text x="184.1" y="186.7">OUTPUTs.kicad_sch</text>
<text x="178" y="196.9">KiCad</text>
<text x="178" y="194.1">Size:</text>
<text x="184.7" y="194.1">A4</text>
<text x="185.7" y="196.9">E.D.A.</text>
<text x="193.3" y="196.9">9.0.6</text>
<text x="200" y="194.1">Date:</text>
<text x="207" y="194.1">2026-04-16</text>
<text x="263" y="194.3">Rev:</text>
<text x="263" y="196.9">Id:</text>
<text x="267.1" y="196.9">1/1</text>
<text x="269.4" y="194.3">1.1</text>
</g>
<g font-size="1.8" fill="#840000">
<text x="35" y="11.9">1</text>
<text x="85" y="11.9">2</text>
<text x="135" y="11.9">3</text>
<text x="185" y="11.9">4</text>
<text x="235" y="11.9">5</text>
<text x="285" y="11.9">6</text>
<text x="26.8" y="22.7">R1</text>
<text x="75" y="22.7">R9</text>
<text x="122.1" y="22.7">R17</text>
<text x="26.8" y="27.8">R2</text>
<text x="73.8" y="27.8">R10</text>
<text x="122.1" y="27.8">R18</text>
<text x="177.4" y="25">INT1</text>
<text x="10.3" y="35.9">A</text>
<text x="285.3" y="35.9">A</text>
<text x="26.8" y="53.2">R3</text>
<text x="122.1" y="53.2">R19</text>
<text x="26.8" y="58.3">R4</text>
<text x="73.8" y="58.3">R12</text>
<text x="122.1" y="58.3">R20</text>
<text x="26.8" y="83.7">R5</text>
<text x="73.8" y="83.7">R13</text>
<text x="10.3" y="85.9">B</text>
<text x="26.8" y="88.7">R6</text>
<text x="73.8" y="88.7">R14</text>
<text x="122.1" y="88.7">R22</text>
<text x="285.3" y="85.9">B</text>
<text x="26.8" y="119.2">R8</text>
<text x="26.8" y="114.1">R7</text>
<text x="73.8" y="114.1">R15</text>
<text x="73.8" y="119.2">R16</text>
<text x="122.1" y="114.1">R23</text>
<text x="122.1" y="119.2">R24</text>
<text x="10.3" y="135.9">C</text>
<text x="285.3" y="135.9">C</text>
<text x="65" y="146.2">R27</text>
<text x="65" y="155">R28</text>
<text x="65" y="152.2">100k</text>
<text x="65" y="161.1">19.1k</text>
<text x="10.3" y="185.9">D</text>
<text x="285.3" y="185.9">D</text>
<text x="35" y="199.9">1</text>
<text x="85" y="199.9">2</text>
<text x="135" y="199.9">3</text>
<text x="185" y="199.9">4</text>
<text x="235" y="199.9">5</text>
<text x="285" y="199.9">6</text>
</g>
<g font-size="1.8" fill="#006464">
<text x="37.6" y="21.4">ESC_1</text>
<text x="85.9" y="21.4">ESC_5</text>
<text x="134.2" y="21.4">ESC_9</text>
<text x="160.9" y="21.2">+5V_EXT</text>
<text x="170.7" y="21.2">+5V</text>
<text x="233.1" y="19.9">J1</text>
<text x="243" y="22.5">3.3V</text>
<text x="261.1" y="19.9">J2</text>
<text x="34" y="29.8">470</text>
<text x="34.3" y="25">33</text>
<text x="36.4" y="26.8">SERVO_1</text>
<text x="82.3" y="29.8">470</text>
<text x="82.6" y="25">33</text>
<text x="84.7" y="26.8">SERVO_5</text>
<text x="130.6" y="29.8">470</text>
<text x="130.8" y="25">33</text>
<text x="132.9" y="26.8">SERVO_9</text>
<text x="242.7" y="27.5">12V</text>
<text x="41.1" y="31.3">+5V</text>
<text x="89.4" y="31.3">+5V</text>
<text x="137.7" y="31.3">+5V</text>
<text x="170.6" y="31.6">EXT1</text>
<text x="179.2" y="32.6">R26</text>
<text x="185.4" y="32.6">300</text>
<text x="242.7" y="32.6">V_Piezo</text>
<text x="254.5" y="33.6">GND</text>
<text x="41.1" y="41.5">GND</text>
<text x="89.4" y="41.5">GND</text>
<text x="137.7" y="41.5">GND</text>
<text x="183.4" y="42.8">GND</text>
<text x="37.6" y="51.9">ESC_2</text>
<text x="73.8" y="53.2">R11</text>
<text x="85.9" y="51.9">ESC_6</text>
<text x="133.6" y="51.9">ESC_10</text>
<text x="34.3" y="55.5">33</text>
<text x="36.4" y="57.3">SERVO_2</text>
<text x="82.6" y="55.5">33</text>
<text x="84.7" y="57.3">SERVO_6</text>
<text x="130.8" y="55.5">33</text>
<text x="132.3" y="57.3">SERVO_10</text>
<text x="166.5" y="59.3">R25</text>
<text x="172.7" y="59.3">300</text>
<text x="190.1" y="55.5">+5V_EXT</text>
<text x="203.1" y="54.7">GND1</text>
<text x="34" y="60.3">470</text>
<text x="41.1" y="61.8">+5V</text>
<text x="82.3" y="60.3">470</text>
<text x="89.4" y="61.8">+5V</text>
<text x="130.6" y="60.3">470</text>
<text x="137.7" y="61.8">+5V</text>
<text x="41.1" y="72">GND</text>
<text x="89.4" y="72">GND</text>
<text x="137.7" y="72">GND</text>
<text x="170.7" y="69.4">GND</text>
<text x="192.5" y="68.9">5V1</text>
<text x="203.7" y="68.2">GND</text>
<text x="37.6" y="82.4">ESC_3</text>
<text x="85.9" y="82.4">ESC_7</text>
<text x="122.1" y="83.7">R21</text>
<text x="133.6" y="82.4">ESC_11</text>
<text x="34.3" y="86">33</text>
<text x="36.4" y="87.7">SERVO_3</text>
<text x="82.6" y="86">33</text>
<text x="84.7" y="87.7">SERVO_7</text>
<text x="130.8" y="86">33</text>
<text x="132.3" y="87.7">SERVO_11</text>
<text x="34" y="90.8">470</text>
<text x="41.1" y="92.3">+5V</text>
<text x="82.3" y="90.8">470</text>
<text x="89.4" y="92.3">+5V</text>
<text x="130.6" y="90.8">470</text>
<text x="137.7" y="92.3">+5V</text>
<text x="41.1" y="102.5">GND</text>
<text x="89.4" y="102.5">GND</text>
<text x="137.7" y="102.5">GND</text>
<text x="37.6" y="112.9">ESC_4</text>
<text x="85.9" y="112.9">ESC_8</text>
<text x="133.6" y="112.9">ESC_12</text>
<text x="34.3" y="116.4">33</text>
<text x="36.4" y="118.2">SERVO_4</text>
<text x="82.6" y="116.4">33</text>
<text x="84.7" y="118.2">SERVO_8</text>
<text x="130.8" y="116.4">33</text>
<text x="132.3" y="118.2">SERVO_12</text>
<text x="34" y="121.3">470</text>
<text x="41.1" y="122.8">+5V</text>
<text x="82.3" y="121.3">470</text>
<text x="89.4" y="122.8">+5V</text>
<text x="130.6" y="121.3">470</text>
<text x="137.7" y="122.8">+5V</text>
<text x="41.1" y="132.9">GND</text>
<text x="89.4" y="132.9">GND</text>
<text x="137.7" y="132.9">GND</text>
<text x="17.2" y="143.1">12V</text>
<text x="22.3" y="143.1">12V</text>
<text x="36.7" y="143.6">U1</text>
<text x="58.5" y="143.9">L1</text>
<text x="62.7" y="141.8">+5V</text>
<text x="72.9" y="143.1">+5V</text>
<text x="80.5" y="143.1">+5V</text>
<text x="31" y="149.5">VIN</text>
<text x="31.8" y="145.6">AP62300Z-7</text>
<text x="42.3" y="149.5">SW</text>
<text x="51.4" y="147.4">C2</text>
<text x="57.5" y="146.9">3.3u</text>
<text x="15.8" y="152.5">C1</text>
<text x="31" y="154.5">EN</text>
<text x="39" y="155.7" transform="rotate(-90 39 155.7)">GND</text>
<text x="41.6" y="152">BST</text>
<text x="42.7" y="154.5">FB</text>
<text x="49.1" y="151.7">100n</text>
<text x="71.7" y="152.5">C3</text>
<text x="79.3" y="152.5">C4</text>
<text x="14.8" y="156.8">10u</text>
<text x="70.6" y="156.8">22u</text>
<text x="78.3" y="156.8">22u</text>
<text x="17" y="166">GND</text>
<text x="36.1" y="166">GND</text>
<text x="62.7" y="166">GND</text>
<text x="72.9" y="166">GND</text>
<text x="80.5" y="166">GND</text>
</g>
<g font-size="1.8" fill="#ff2731">
<text x="175.1" y="22.2">AT THE SAME TIME</text>
<text x="176.4" y="20.2">NEVER BRIDGE</text>
</g>
<g font-size="1.8" fill="#a90000">
<text x="236.1" y="21.3">1</text>
<text x="236.1" y="23.9">2</text>
<text x="264.1" y="21.3">1</text>
<text x="264.1" y="23.9">2</text>
<text x="236.1" y="26.4">3</text>
<text x="236.1" y="29">4</text>
<text x="264.1" y="26.4">3</text>
<text x="264.1" y="29">4</text>
<text x="49.5" y="34">2</text>
<text x="49.5" y="31.5">3</text>
<text x="97.7" y="34">2</text>
<text x="97.7" y="31.5">3</text>
<text x="146" y="34">2</text>
<text x="146" y="31.5">3</text>
<text x="191.7" y="35.3">2</text>
<text x="191.7" y="32.8">3</text>
<text x="236.1" y="31.5">5</text>
<text x="236.1" y="34">6</text>
<text x="264.1" y="31.5">5</text>
<text x="264.1" y="34">6</text>
<text x="49.5" y="36.6">1</text>
<text x="97.7" y="36.6">1</text>
<text x="146" y="36.6">1</text>
<text x="191.7" y="37.8">1</text>
<text x="236.1" y="36.6">7</text>
<text x="236.1" y="39.1">8</text>
<text x="236.1" y="41.7">9</text>
<text x="264.1" y="36.6">7</text>
<text x="264.1" y="39.1">8</text>
<text x="264.1" y="41.7">9</text>
<text x="235.5" y="44.2">10</text>
<text x="235.5" y="46.7">11</text>
<text x="263.5" y="44.2">10</text>
<text x="263.5" y="46.7">11</text>
<text x="235.5" y="49.3">12</text>
<text x="235.5" y="51.8">13</text>
<text x="263.5" y="49.3">12</text>
<text x="263.5" y="51.8">13</text>
<text x="179" y="59.4">3</text>
<text x="235.5" y="54.4">14</text>
<text x="235.5" y="56.9">15</text>
<text x="235.5" y="59.4">16</text>
<text x="263.5" y="54.4">14</text>
<text x="263.5" y="56.9">15</text>
<text x="263.5" y="59.4">16</text>
<text x="49.5" y="64.5">2</text>
<text x="49.5" y="62">3</text>
<text x="97.7" y="64.5">2</text>
<text x="97.7" y="62">3</text>
<text x="146" y="64.5">2</text>
<text x="146" y="62">3</text>
<text x="179" y="64.5">1</text>
<text x="179" y="62">2</text>
<text x="235.5" y="62">17</text>
<text x="235.5" y="64.5">18</text>
<text x="263.5" y="62">17</text>
<text x="263.5" y="64.5">18</text>
<text x="49.5" y="67.1">1</text>
<text x="97.7" y="67.1">1</text>
<text x="146" y="67.1">1</text>
<text x="235.5" y="67.1">19</text>
<text x="235.5" y="69.6">20</text>
<text x="263.5" y="67.1">19</text>
<text x="263.5" y="69.6">20</text>
<text x="235.5" y="72.1">21</text>
<text x="235.5" y="74.7">22</text>
<text x="235.5" y="77.2">23</text>
<text x="263.5" y="72.1">21</text>
<text x="263.5" y="74.7">22</text>
<text x="263.5" y="77.2">23</text>
<text x="235.5" y="79.8">24</text>
<text x="263.5" y="79.8">24</text>
<text x="49.5" y="95">2</text>
<text x="49.5" y="92.5">3</text>
<text x="97.7" y="95">2</text>
<text x="97.7" y="92.5">3</text>
<text x="146" y="95">2</text>
<text x="146" y="92.5">3</text>
<text x="49.5" y="97.5">1</text>
<text x="97.7" y="97.5">1</text>
<text x="146" y="97.5">1</text>
<text x="49.5" y="125.5">2</text>
<text x="49.5" y="122.9">3</text>
<text x="97.7" y="125.5">2</text>
<text x="97.7" y="122.9">3</text>
<text x="146" y="125.5">2</text>
<text x="146" y="122.9">3</text>
<text x="49.5" y="128">1</text>
<text x="97.7" y="128">1</text>
<text x="146" y="128">1</text>
<text x="28.5" y="148.3">1</text>
<text x="46.3" y="148.3">2</text>
<text x="28.5" y="153.4">5</text>
<text x="46.3" y="150.9">4</text>
<text x="46.3" y="153.4">6</text>
<text x="37.8" y="158.2" transform="rotate(-90 37.8 158.2)">3</text>
</g>
<g font-size="1.8" fill="#0f0f0f">
<text x="16.5" y="25.1">GPIO_6</text>
<text x="64.8" y="25.1">GPIO_10</text>
<text x="113" y="25.1">GPIO_26</text>
<text x="270.1" y="28.9">GPIO_28</text>
<text x="165.1" y="35.2">GPIO_13</text>
<text x="270.1" y="31.4">GPIO_27</text>
<text x="270.1" y="33.9">GPIO_26</text>
<text x="244.6" y="41.6">GPIO_8</text>
<text x="244.6" y="39">GPIO_7</text>
<text x="244.6" y="36.5">GPIO_6</text>
<text x="270.1" y="36.5">GPIO_17</text>
<text x="270.1" y="39">GPIO_16</text>
<text x="243.4" y="46.6">GPIO_10</text>
<text x="244.6" y="44.1">GPIO_9</text>
<text x="273" y="46.6">PB14</text>
<text x="243.4" y="49.2">GPIO_11</text>
<text x="243.4" y="51.7">GPIO_12</text>
<text x="273" y="49.2">PB15</text>
<text x="274.2" y="51.7">PC6</text>
<text x="16.5" y="55.5">GPIO_7</text>
<text x="64.8" y="55.5">GPIO_11</text>
<text x="113" y="55.5">GPIO_17</text>
<text x="162.6" y="54.3">5V_LIGHT</text>
<text x="243.4" y="54.3">GPIO_13</text>
<text x="243.4" y="56.8">GPIO_14</text>
<text x="274.2" y="59.3">PC9</text>
<text x="274.2" y="56.8">PC8</text>
<text x="274.2" y="54.3">PC7</text>
<text x="161.3" y="61.9">GPIO_14</text>
<text x="242.3" y="64.4">ADC1_IN2</text>
<text x="273.1" y="64.4">PA10</text>
<text x="274.4" y="61.9">PA9</text>
<text x="242.3" y="67">ADC1_IN3</text>
<text x="247.5" y="69.5">PC5</text>
<text x="274.4" y="69.5">SDA</text>
<text x="274.4" y="67">SCL</text>
<text x="247.5" y="72">PB0</text>
<text x="247.5" y="74.6">PB1</text>
<text x="16.5" y="86">GPIO_8</text>
<text x="64.8" y="86">GPIO_28</text>
<text x="113" y="86">GPIO_16</text>
<text x="16.5" y="116.5">GPIO_9</text>
<text x="64.8" y="116.5">GPIO_27</text>
<text x="113" y="116.5">GPIO_12</text>
</g>
<text font-size="1.8" fill="#009600" x="184.1" y="27.6">5V_LIGHT</text>
</svg>
